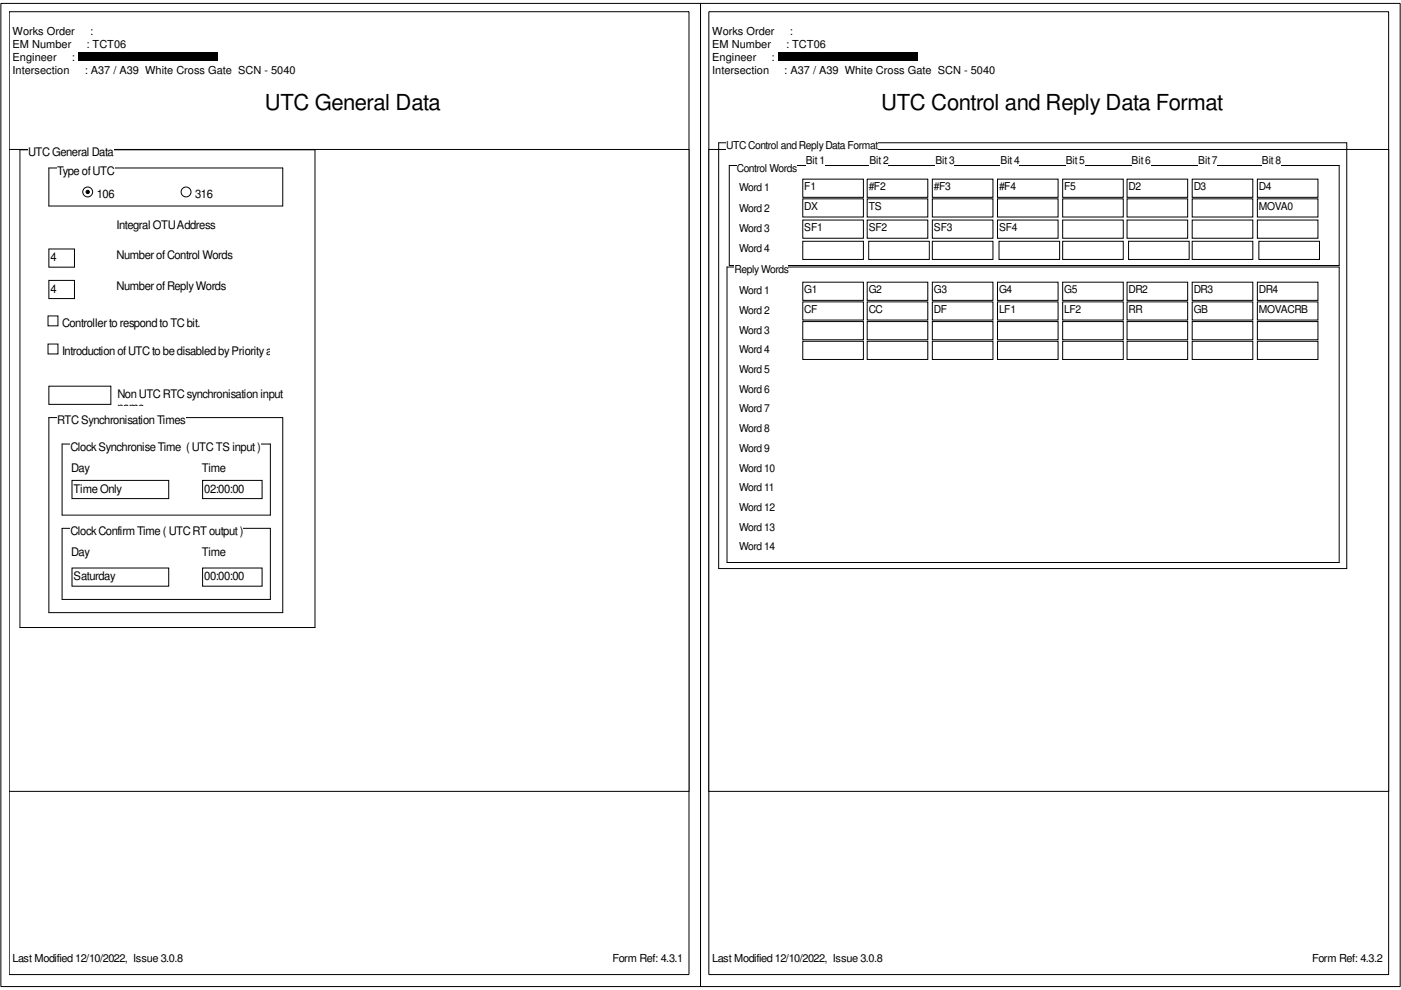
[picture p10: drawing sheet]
<svg xmlns="http://www.w3.org/2000/svg" width="297mm" height="210mm" viewBox="0 0 297 210" stroke-linecap="round" stroke-linejoin="round" font-family="sans-serif">
<path d="M1.9 2.5h144.2v204.1h-144.2z" fill="none" stroke="#000" stroke-width=".21"/>
<g fill="#fff">
<path d="M2.7 5.3h17.7v2.6h-17.7z"/>
<path d="M2.7 8h24.1v2.6h-24.1z"/>
<path d="M2.7 13.6h60v2.6h-60z"/>
<path d="M56.1 19.1h37.3v5.3h-37.3z"/>
<path d="M2 31.7h144.1v136.1h-144.1z"/>
<path d="M2.7 10.8v2.6h43.5v-2.6zM16.5 11.2h29.7v1.8h-29.7z"/>
</g>
<path d="M1.9 31.7h144.2v136.1h-144.2zM4.2 31.8h62.6v101.2h-62.6z" fill="none" stroke="#000" stroke-width=".21"/>
<path d="M6 30.9h18v2.8h-18z" fill="#fff"/>
<path d="M10.4 88.5h49.5v41.4h-49.5z" fill="none" stroke="#000" stroke-width=".21"/>
<path d="M12.1 87.7h27.2v2.8h-27.2z" fill="#fff"/>
<path d="M10.4 35.6h49.5v8.1h-49.5z" fill="none" stroke="#000" stroke-width=".21"/>
<path d="M12.1 34.7h12.1v2.8h-12.1z" fill="#fff"/>
<path d="M13.2 94.1h44.1v15.1h-44.1z" fill="none" stroke="#000" stroke-width=".21"/>
<path d="M14.9 93.3h40.3v2.8h-40.3z" fill="#fff"/>
<path d="M13.2 112h44.1v15.1h-44.1z" fill="none" stroke="#000" stroke-width=".21"/>
<g fill="#fff">
<path d="M14.9 111.1h36.6v2.8h-36.6z"/>
<path d="M24.7 52.6h24.6v2.8h-24.6z"/>
<path d="M24.7 46.3h20.9v2.8h-20.9z"/>
<path d="M24.7 59.3h23.2v2.8h-23.2z"/>
<path d="M15.1 97.8h3.8v2.8h-3.8z"/>
<path d="M42.8 97.8h5.1v2.8h-5.1z"/>
<path d="M15.1 115.7h3.8v2.8h-3.8z"/>
<path d="M42.8 115.7h5.1v2.8h-5.1z"/>
<path d="M24.9 82.1h35.6v2.8h-35.6z"/>
<path d="M24.9 84.9h5.6v1.1h-5.6z"/>
</g>
<circle cx="18.6" cy="40.7" r="1.05" fill="#fff"/>
<g fill="none" stroke="#000" stroke-width=".21">
<circle cx="18.6" cy="40.7" r=".35"/>
<circle cx="18.6" cy="40.7" r="1.05"/>
</g>
<circle cx="18.6" cy="40.7" r=".35" fill="#000"/>
<path d="M20.5 39.6h3.7v2.9h-3.7z" fill="#fff"/>
<circle cx="39.4" cy="40.7" r="1.05" fill="#fff"/>
<circle cx="39.4" cy="40.7" r="1.05" fill="none" stroke="#000" stroke-width=".21"/>
<path d="M41.4 39.6h3.7v2.9h-3.7z" fill="#fff"/>
<path d="M10.2 67h2.1v2.1h-2.1z" fill-rule="evenodd" fill="#fff"/>
<path d="M10.2 67h2.1v2.1h-2.1z" fill="none" stroke="#000" stroke-width=".21"/>
<path d="M13.2 67h29.2v2.8h-29.2z" fill="#fff"/>
<path d="M10.2 72.9h2.1v2.1h-2.1z" fill-rule="evenodd" fill="#fff"/>
<path d="M10.2 72.9h2.1v2.1h-2.1z" fill="none" stroke="#000" stroke-width=".21"/>
<path d="M13.2 72.9h44v2.8h-44z" fill="#fff"/>
<path d="M10.4 52.8h5.4v3.8h-5.4z" fill-rule="evenodd" fill="#fff"/>
<path d="M10.4 52.8h5.4v3.8h-5.4z" fill="none" stroke="#000" stroke-width=".21"/>
<path d="M10.7 53.1h1.2v2.8h-1.2z" fill="#fff"/>
<path d="M10.4 59.5h5.4v3.8h-5.4z" fill-rule="evenodd" fill="#fff"/>
<path d="M10.4 59.5h5.4v3.8h-5.4z" fill="none" stroke="#000" stroke-width=".21"/>
<path d="M10.7 59.8h1.2v2.8h-1.2z" fill="#fff"/>
<path d="M10.4 81.9h13.1v3.8h-13.1z" fill-rule="evenodd" fill="#fff"/>
<path d="M10.4 81.9h13.1v3.8h-13.1z" fill="none" stroke="#000" stroke-width=".21"/>
<path d="M43 101.9h12.6v3.8h-12.6z" fill-rule="evenodd" fill="#fff"/>
<path d="M43 101.9h12.6v3.8h-12.6z" fill="none" stroke="#000" stroke-width=".21"/>
<path d="M43.3 102.2h8.4v2.8h-8.4z" fill="#fff"/>
<path d="M43 120.4h12.6v3.9h-12.6z" fill-rule="evenodd" fill="#fff"/>
<path d="M43 120.4h12.6v3.9h-12.6z" fill="none" stroke="#000" stroke-width=".21"/>
<path d="M43.3 120.8h8.4v2.8h-8.4z" fill="#fff"/>
<path d="M15.3 101.9h20.5v3.8h-20.5z" fill-rule="evenodd" fill="#fff"/>
<path d="M15.3 101.9h20.5v3.8h-20.5z" fill="none" stroke="#000" stroke-width=".21"/>
<path d="M15.6 102.2h10.2v2.8h-10.2z" fill="#fff"/>
<path d="M15.3 120.4h20.5v3.9h-20.5z" fill-rule="evenodd" fill="#fff"/>
<path d="M15.3 120.4h20.5v3.9h-20.5z" fill="none" stroke="#000" stroke-width=".21"/>
<g fill="#fff">
<path d="M15.6 120.8h8.8v2.8h-8.8z"/>
<path d="M2.7 201.8h36v2.6h-36z"/>
<path d="M129.9 201.8h15.4v2.6h-15.4z"/>
</g>
<path d="M.2 .7h148.3v208.5h-148.3z" fill="none" stroke="#000" stroke-width=".21"/>
<path d="M150.3 2.5v204.1h144.1v-204.1zM164.9 11.2h29.6v1.8h-29.6z" fill="#fff"/>
<path d="M150.3 2.5h144.1v204.1h-144.1z" fill="none" stroke="#000" stroke-width=".21"/>
<g fill="#fff">
<path d="M151 5.3h17.7v2.6h-17.7z"/>
<path d="M151 8h24.1v2.6h-24.1z"/>
<path d="M151 13.6h60v2.6h-60z"/>
<path d="M186.8 19.1h72.4v5.3h-72.4z"/>
<path d="M150.3 31.7h144.1v136.1h-144.1z"/>
<path d="M151 10.8v2.6h43.5v-2.6zM164.9 11.2h29.6v1.8h-29.6z"/>
</g>
<path d="M150.3 31.7h144.1v136.1h-144.1zM152.4 30.3h133.1v90.2h-133.1z" fill="none" stroke="#000" stroke-width=".21"/>
<path d="M154 29.5h32.1v2.5h-32.1z" fill="#fff"/>
<path d="M154.6 35.1h129.3v21.2h-129.3z" fill="none" stroke="#000" stroke-width=".21"/>
<path d="M156.2 34.3h12.7v2.6h-12.7z" fill="#fff"/>
<path d="M154.1 56.6h129.8v62.7h-129.8z" fill="none" stroke="#000" stroke-width=".21"/>
<g fill="#fff">
<path d="M155.7 55.8h11.5v2.6h-11.5z"/>
<path d="M156.7 38.5h6.4v2.5h-6.4z"/>
<path d="M156.7 43h6.4v2.5h-6.4z"/>
<path d="M156.7 47.1h6.4v2.6h-6.4z"/>
<path d="M170.8 32.7h4.1v2.6h-4.1z"/>
<path d="M184.3 32.7h4.1v2.6h-4.1z"/>
<path d="M198.3 32.7h4v2.6h-4z"/>
<path d="M212.1 32.7h4v2.6h-4z"/>
<path d="M225.9 32.7h4.1v2.6h-4.1z"/>
<path d="M239.9 32.7h4v2.6h-4z"/>
<path d="M254.1 32.7h4v2.6h-4z"/>
<path d="M267.5 32.7h4.1v2.6h-4.1z"/>
<path d="M156.7 60.3h6.4v2.6h-6.4z"/>
<path d="M156.7 64.5h6.4v2.6h-6.4z"/>
<path d="M156.7 68.7h6.4v2.5h-6.4z"/>
<path d="M156.7 72.8h6.4v2.6h-6.4z"/>
<path d="M156.7 77h6.4v2.6h-6.4z"/>
<path d="M156.7 81.2h6.4v2.6h-6.4z"/>
<path d="M156.7 85.4h6.4v2.5h-6.4z"/>
<path d="M156.7 89.5h6.4v2.6h-6.4z"/>
<path d="M156.7 93.7h6.4v2.6h-6.4z"/>
<path d="M156.7 97.9h7.6v2.6h-7.6z"/>
<path d="M156.7 102.1h7.4v2.5h-7.4z"/>
<path d="M156.7 106.3h7.6v2.5h-7.6z"/>
<path d="M156.7 110.4h7.6v2.6h-7.6z"/>
<path d="M156.7 114.6h7.6v2.6h-7.6z"/>
<path d="M156.7 51.3h6.4v2.6h-6.4z"/>
</g>
<path d="M170.2 38h12.9v3.8h-12.9z" fill-rule="evenodd" fill="#fff"/>
<path d="M170.2 38h12.9v3.8h-12.9z" fill="none" stroke="#000" stroke-width=".21"/>
<path d="M170.5 38.3h2.4v2.6h-2.4z" fill="#fff"/>
<path d="M183.9 38h12.8v3.8h-12.8z" fill-rule="evenodd" fill="#fff"/>
<path d="M183.9 38h12.8v3.8h-12.8z" fill="none" stroke="#000" stroke-width=".21"/>
<path d="M184.2 38.3h3.5v2.6h-3.5z" fill="#fff"/>
<path d="M197.7 38h12.8v3.8h-12.8z" fill-rule="evenodd" fill="#fff"/>
<path d="M197.7 38h12.8v3.8h-12.8z" fill="none" stroke="#000" stroke-width=".21"/>
<path d="M198 38.3h3.5v2.6h-3.5z" fill="#fff"/>
<path d="M211.5 38h12.8v3.8h-12.8z" fill-rule="evenodd" fill="#fff"/>
<path d="M211.5 38h12.8v3.8h-12.8z" fill="none" stroke="#000" stroke-width=".21"/>
<path d="M211.8 38.3h3.5v2.6h-3.5z" fill="#fff"/>
<path d="M225.3 38h12.9v3.8h-12.9z" fill-rule="evenodd" fill="#fff"/>
<path d="M225.3 38h12.9v3.8h-12.9z" fill="none" stroke="#000" stroke-width=".21"/>
<path d="M225.6 38.3h2.4v2.6h-2.4z" fill="#fff"/>
<path d="M239 38h12.8v3.8h-12.8z" fill-rule="evenodd" fill="#fff"/>
<path d="M239 38h12.8v3.8h-12.8z" fill="none" stroke="#000" stroke-width=".21"/>
<path d="M239.3 38.3h2.5v2.6h-2.5z" fill="#fff"/>
<path d="M252.8 38h12.8v3.8h-12.8z" fill-rule="evenodd" fill="#fff"/>
<path d="M252.8 38h12.8v3.8h-12.8z" fill="none" stroke="#000" stroke-width=".21"/>
<path d="M253.1 38.3h2.6v2.6h-2.6z" fill="#fff"/>
<path d="M266.6 38h12.8v3.8h-12.8z" fill-rule="evenodd" fill="#fff"/>
<path d="M266.6 38h12.8v3.8h-12.8z" fill="none" stroke="#000" stroke-width=".21"/>
<path d="M266.9 38.3h2.6v2.6h-2.6z" fill="#fff"/>
<path d="M170.2 42.2h12.9v3.8h-12.9z" fill-rule="evenodd" fill="#fff"/>
<path d="M170.2 42.2h12.9v3.8h-12.9z" fill="none" stroke="#000" stroke-width=".21"/>
<path d="M170.5 42.5h2.9v2.6h-2.9z" fill="#fff"/>
<path d="M183.9 42.2h12.8v3.8h-12.8z" fill-rule="evenodd" fill="#fff"/>
<path d="M183.9 42.2h12.8v3.8h-12.8z" fill="none" stroke="#000" stroke-width=".21"/>
<path d="M184.2 42.5h2.7v2.6h-2.7z" fill="#fff"/>
<path d="M197.7 42.2h12.8v3.8h-12.8z" fill-rule="evenodd" fill="#fff"/>
<path d="M197.7 42.2h12.8v3.8h-12.8z" fill="none" stroke="#000" stroke-width=".21"/>
<path d="M211.5 42.2h12.8v3.8h-12.8z" fill-rule="evenodd" fill="#fff"/>
<path d="M211.5 42.2h12.8v3.8h-12.8z" fill="none" stroke="#000" stroke-width=".21"/>
<path d="M225.3 42.2h12.9v3.8h-12.9z" fill-rule="evenodd" fill="#fff"/>
<path d="M225.3 42.2h12.9v3.8h-12.9z" fill="none" stroke="#000" stroke-width=".21"/>
<path d="M239 42.2h12.8v3.8h-12.8z" fill-rule="evenodd" fill="#fff"/>
<path d="M239 42.2h12.8v3.8h-12.8z" fill="none" stroke="#000" stroke-width=".21"/>
<path d="M252.8 42.2h12.8v3.8h-12.8z" fill-rule="evenodd" fill="#fff"/>
<path d="M252.8 42.2h12.8v3.8h-12.8z" fill="none" stroke="#000" stroke-width=".21"/>
<path d="M266.6 42.2h12.8v3.8h-12.8z" fill-rule="evenodd" fill="#fff"/>
<path d="M266.6 42.2h12.8v3.8h-12.8z" fill="none" stroke="#000" stroke-width=".21"/>
<path d="M266.9 42.5h7.2v2.6h-7.2z" fill="#fff"/>
<path d="M170.2 46.7h12.9v3.8h-12.9z" fill-rule="evenodd" fill="#fff"/>
<path d="M170.2 46.7h12.9v3.8h-12.9z" fill="none" stroke="#000" stroke-width=".21"/>
<path d="M170.5 47h3.9v2.5h-3.9z" fill="#fff"/>
<path d="M183.9 46.7h12.8v3.8h-12.8z" fill-rule="evenodd" fill="#fff"/>
<path d="M183.9 46.7h12.8v3.8h-12.8z" fill="none" stroke="#000" stroke-width=".21"/>
<path d="M184.2 47h3.8v2.5h-3.8z" fill="#fff"/>
<path d="M197.7 46.7h12.8v3.8h-12.8z" fill-rule="evenodd" fill="#fff"/>
<path d="M197.7 46.7h12.8v3.8h-12.8z" fill="none" stroke="#000" stroke-width=".21"/>
<path d="M198 47h3.8v2.5h-3.8z" fill="#fff"/>
<path d="M211.5 46.7h12.8v3.8h-12.8z" fill-rule="evenodd" fill="#fff"/>
<path d="M211.5 46.7h12.8v3.8h-12.8z" fill="none" stroke="#000" stroke-width=".21"/>
<path d="M211.8 47h3.9v2.5h-3.9z" fill="#fff"/>
<path d="M225.3 46.7h12.9v3.8h-12.9z" fill-rule="evenodd" fill="#fff"/>
<path d="M225.3 46.7h12.9v3.8h-12.9z" fill="none" stroke="#000" stroke-width=".21"/>
<path d="M239 46.7h12.8v3.8h-12.8z" fill-rule="evenodd" fill="#fff"/>
<path d="M239 46.7h12.8v3.8h-12.8z" fill="none" stroke="#000" stroke-width=".21"/>
<path d="M252.8 46.7h12.8v3.8h-12.8z" fill-rule="evenodd" fill="#fff"/>
<path d="M252.8 46.7h12.8v3.8h-12.8z" fill="none" stroke="#000" stroke-width=".21"/>
<path d="M266.6 46.7h12.8v3.8h-12.8z" fill-rule="evenodd" fill="#fff"/>
<path d="M266.6 46.7h12.8v3.8h-12.8z" fill="none" stroke="#000" stroke-width=".21"/>
<path d="M170.2 51.2h12.9v3.8h-12.9z" fill-rule="evenodd" fill="#fff"/>
<path d="M170.2 51.2h12.9v3.8h-12.9z" fill="none" stroke="#000" stroke-width=".21"/>
<path d="M184.2 51.2h12.8v3.8h-12.8z" fill-rule="evenodd" fill="#fff"/>
<path d="M184.2 51.2h12.8v3.8h-12.8z" fill="none" stroke="#000" stroke-width=".21"/>
<path d="M197.7 51.2h12.8v3.8h-12.8z" fill-rule="evenodd" fill="#fff"/>
<path d="M197.7 51.2h12.8v3.8h-12.8z" fill="none" stroke="#000" stroke-width=".21"/>
<path d="M211.8 51.2h12.9v3.8h-12.9z" fill-rule="evenodd" fill="#fff"/>
<path d="M211.8 51.2h12.9v3.8h-12.9z" fill="none" stroke="#000" stroke-width=".21"/>
<path d="M225.3 51.2h12.9v3.8h-12.9z" fill-rule="evenodd" fill="#fff"/>
<path d="M225.3 51.2h12.9v3.8h-12.9z" fill="none" stroke="#000" stroke-width=".21"/>
<path d="M239.3 51.2h12.8v3.8h-12.8z" fill-rule="evenodd" fill="#fff"/>
<path d="M239.3 51.2h12.8v3.8h-12.8z" fill="none" stroke="#000" stroke-width=".21"/>
<path d="M252.8 51.2h12.8v3.8h-12.8z" fill-rule="evenodd" fill="#fff"/>
<path d="M252.8 51.2h12.8v3.8h-12.8z" fill="none" stroke="#000" stroke-width=".21"/>
<path d="M266.9 51.2h12.9v3.8h-12.9z" fill-rule="evenodd" fill="#fff"/>
<path d="M266.9 51.2h12.9v3.8h-12.9z" fill="none" stroke="#000" stroke-width=".21"/>
<path d="M170.2 59.8h12.9v3.9h-12.9z" fill-rule="evenodd" fill="#fff"/>
<path d="M170.2 59.8h12.9v3.9h-12.9z" fill="none" stroke="#000" stroke-width=".21"/>
<path d="M170.5 60.2h2.8v2.5h-2.8z" fill="#fff"/>
<path d="M183.9 59.8h12.8v3.9h-12.8z" fill-rule="evenodd" fill="#fff"/>
<path d="M183.9 59.8h12.8v3.9h-12.8z" fill="none" stroke="#000" stroke-width=".21"/>
<path d="M184.2 60.2h2.7v2.5h-2.7z" fill="#fff"/>
<path d="M197.7 59.8h12.8v3.9h-12.8z" fill-rule="evenodd" fill="#fff"/>
<path d="M197.7 59.8h12.8v3.9h-12.8z" fill="none" stroke="#000" stroke-width=".21"/>
<path d="M198 60.2h2.7v2.5h-2.7z" fill="#fff"/>
<path d="M211.5 59.8h12.8v3.9h-12.8z" fill-rule="evenodd" fill="#fff"/>
<path d="M211.5 59.8h12.8v3.9h-12.8z" fill="none" stroke="#000" stroke-width=".21"/>
<path d="M211.8 60.2h2.7v2.5h-2.7z" fill="#fff"/>
<path d="M225.3 59.8h12.9v3.9h-12.9z" fill-rule="evenodd" fill="#fff"/>
<path d="M225.3 59.8h12.9v3.9h-12.9z" fill="none" stroke="#000" stroke-width=".21"/>
<path d="M225.6 60.2h2.8v2.5h-2.8z" fill="#fff"/>
<path d="M239 59.8h12.8v3.9h-12.8z" fill-rule="evenodd" fill="#fff"/>
<path d="M239 59.8h12.8v3.9h-12.8z" fill="none" stroke="#000" stroke-width=".21"/>
<path d="M239.3 60.2h4v2.5h-4z" fill="#fff"/>
<path d="M252.8 59.8h12.8v3.9h-12.8z" fill-rule="evenodd" fill="#fff"/>
<path d="M252.8 59.8h12.8v3.9h-12.8z" fill="none" stroke="#000" stroke-width=".21"/>
<path d="M253.1 60.2h4v2.5h-4z" fill="#fff"/>
<path d="M266.6 59.8h12.8v3.9h-12.8z" fill-rule="evenodd" fill="#fff"/>
<path d="M266.6 59.8h12.8v3.9h-12.8z" fill="none" stroke="#000" stroke-width=".21"/>
<path d="M266.9 60.2h4v2.5h-4z" fill="#fff"/>
<path d="M170.2 64h12.9v3.9h-12.9z" fill-rule="evenodd" fill="#fff"/>
<path d="M170.2 64h12.9v3.9h-12.9z" fill="none" stroke="#000" stroke-width=".21"/>
<path d="M170.5 64.3h2.8v2.6h-2.8z" fill="#fff"/>
<path d="M183.9 64h12.8v3.9h-12.8z" fill-rule="evenodd" fill="#fff"/>
<path d="M183.9 64h12.8v3.9h-12.8z" fill="none" stroke="#000" stroke-width=".21"/>
<path d="M184.2 64.3h2.9v2.6h-2.9z" fill="#fff"/>
<path d="M197.7 64h12.8v3.9h-12.8z" fill-rule="evenodd" fill="#fff"/>
<path d="M197.7 64h12.8v3.9h-12.8z" fill="none" stroke="#000" stroke-width=".21"/>
<path d="M198 64.3h2.7v2.6h-2.7z" fill="#fff"/>
<path d="M211.5 64h12.8v3.9h-12.8z" fill-rule="evenodd" fill="#fff"/>
<path d="M211.5 64h12.8v3.9h-12.8z" fill="none" stroke="#000" stroke-width=".21"/>
<path d="M211.8 64.3h3.5v2.6h-3.5z" fill="#fff"/>
<path d="M225.3 64h12.9v3.9h-12.9z" fill-rule="evenodd" fill="#fff"/>
<path d="M225.3 64h12.9v3.9h-12.9z" fill="none" stroke="#000" stroke-width=".21"/>
<path d="M225.6 64.3h3.6v2.6h-3.6z" fill="#fff"/>
<path d="M239 64h12.8v3.9h-12.8z" fill-rule="evenodd" fill="#fff"/>
<path d="M239 64h12.8v3.9h-12.8z" fill="none" stroke="#000" stroke-width=".21"/>
<path d="M239.3 64.3h2.9v2.6h-2.9z" fill="#fff"/>
<path d="M252.8 64h12.8v3.9h-12.8z" fill-rule="evenodd" fill="#fff"/>
<path d="M252.8 64h12.8v3.9h-12.8z" fill="none" stroke="#000" stroke-width=".21"/>
<path d="M253.1 64.3h3v2.6h-3z" fill="#fff"/>
<path d="M266.6 64h12.8v3.9h-12.8z" fill-rule="evenodd" fill="#fff"/>
<path d="M266.6 64h12.8v3.9h-12.8z" fill="none" stroke="#000" stroke-width=".21"/>
<path d="M266.9 64.3h10.4v2.6h-10.4z" fill="#fff"/>
<path d="M170.2 68.2h12.9v3.8h-12.9z" fill-rule="evenodd" fill="#fff"/>
<path d="M170.2 68.2h12.9v3.8h-12.9z" fill="none" stroke="#000" stroke-width=".21"/>
<path d="M183.9 68.2h12.8v3.8h-12.8z" fill-rule="evenodd" fill="#fff"/>
<path d="M183.9 68.2h12.8v3.8h-12.8z" fill="none" stroke="#000" stroke-width=".21"/>
<path d="M197.7 68.2h12.8v3.8h-12.8z" fill-rule="evenodd" fill="#fff"/>
<path d="M197.7 68.2h12.8v3.8h-12.8z" fill="none" stroke="#000" stroke-width=".21"/>
<path d="M211.5 68.2h12.8v3.8h-12.8z" fill-rule="evenodd" fill="#fff"/>
<path d="M211.5 68.2h12.8v3.8h-12.8z" fill="none" stroke="#000" stroke-width=".21"/>
<path d="M225.3 68.2h12.9v3.8h-12.9z" fill-rule="evenodd" fill="#fff"/>
<path d="M225.3 68.2h12.9v3.8h-12.9z" fill="none" stroke="#000" stroke-width=".21"/>
<path d="M239 68.2h12.8v3.8h-12.8z" fill-rule="evenodd" fill="#fff"/>
<path d="M239 68.2h12.8v3.8h-12.8z" fill="none" stroke="#000" stroke-width=".21"/>
<path d="M252.8 68.2h12.8v3.8h-12.8z" fill-rule="evenodd" fill="#fff"/>
<path d="M252.8 68.2h12.8v3.8h-12.8z" fill="none" stroke="#000" stroke-width=".21"/>
<path d="M266.6 68.2h12.8v3.8h-12.8z" fill-rule="evenodd" fill="#fff"/>
<path d="M266.6 68.2h12.8v3.8h-12.8z" fill="none" stroke="#000" stroke-width=".21"/>
<path d="M170.2 72.4h12.9v3.8h-12.9z" fill-rule="evenodd" fill="#fff"/>
<path d="M170.2 72.4h12.9v3.8h-12.9z" fill="none" stroke="#000" stroke-width=".21"/>
<path d="M183.9 72.4h12.8v3.8h-12.8z" fill-rule="evenodd" fill="#fff"/>
<path d="M183.9 72.4h12.8v3.8h-12.8z" fill="none" stroke="#000" stroke-width=".21"/>
<path d="M197.7 72.4h12.8v3.8h-12.8z" fill-rule="evenodd" fill="#fff"/>
<path d="M197.7 72.4h12.8v3.8h-12.8z" fill="none" stroke="#000" stroke-width=".21"/>
<path d="M211.5 72.4h12.8v3.8h-12.8z" fill-rule="evenodd" fill="#fff"/>
<path d="M211.5 72.4h12.8v3.8h-12.8z" fill="none" stroke="#000" stroke-width=".21"/>
<path d="M225.3 72.4h12.9v3.8h-12.9z" fill-rule="evenodd" fill="#fff"/>
<path d="M225.3 72.4h12.9v3.8h-12.9z" fill="none" stroke="#000" stroke-width=".21"/>
<path d="M239 72.4h12.8v3.8h-12.8z" fill-rule="evenodd" fill="#fff"/>
<path d="M239 72.4h12.8v3.8h-12.8z" fill="none" stroke="#000" stroke-width=".21"/>
<path d="M252.8 72.4h12.8v3.8h-12.8z" fill-rule="evenodd" fill="#fff"/>
<path d="M252.8 72.4h12.8v3.8h-12.8z" fill="none" stroke="#000" stroke-width=".21"/>
<path d="M266.6 72.4h12.8v3.8h-12.8z" fill-rule="evenodd" fill="#fff"/>
<path d="M266.6 72.4h12.8v3.8h-12.8z" fill="none" stroke="#000" stroke-width=".21"/>
<g fill="#fff">
<path d="M151 201.8h36.1v2.6h-36.1z"/>
<path d="M278.2 201.8h15.5v2.6h-15.5z"/>
</g>
<path d="M148.5 .7h148.4v208.5h-148.4z" fill="none" stroke="#000" stroke-width=".21"/>
<path d="M16.5 11.2h29.7v1.8h-29.7zM164.9 11.2h29.6v1.8h-29.6z" fill="#000"/>
<g font-size="4.7">
<text x="56.1" y="23.4">UTC General Data</text>
<text x="186.8" y="23.4">UTC Control and Reply Data Format</text>
</g>
<g font-size="2.5">
<text x="6" y="33.2">UTC General Data</text>
<text x="12.1" y="37">Type of UTC</text>
<text x="20.5" y="41.9">106</text>
<text x="41.4" y="41.9">316</text>
<text x="24.7" y="48.6">Integral OTU Address</text>
<text x="10.7" y="55.4">4</text>
<text x="24.7" y="54.9">Number of Control Words</text>
<text x="10.7" y="62.1">4</text>
<text x="24.7" y="61.5">Number of Reply Words</text>
<text x="13.2" y="69.2">Controller to respond to TC bit.</text>
<text x="13.2" y="75.2">Introduction of UTC to be disabled by Priority and LRT Modes</text>
<text x="12.1" y="89.9">RTC Synchronisation Times</text>
<text x="24.9" y="84.3">Non UTC RTC synchronisation input</text>
<text x="24.9" y="87.1">name</text>
<text x="14.9" y="95.5">Clock Synchronise Time ( UTC TS input )</text>
<text x="15.1" y="100.1">Day</text>
<text x="42.8" y="100.1">Time</text>
<text x="15.6" y="104.5">Time Only</text>
<text x="43.3" y="104.5">02:00:00</text>
<text x="14.9" y="113.4">Clock Confirm Time ( UTC RT output )</text>
<text x="15.1" y="118">Day</text>
<text x="42.8" y="118">Time</text>
<text x="15.6" y="123">Saturday</text>
<text x="43.3" y="123">00:00:00</text>
</g>
<g font-size="2.3">
<text x="2.7" y="7.4">Works Order</text>
<text x="2.7" y="10.1">EM Number</text>
<text x="18.3" y="10.1">: TCT06</text>
<text x="19.1" y="7.4">:</text>
<text x="151" y="7.4">Works Order</text>
<text x="151" y="10.1">EM Number</text>
<text x="166.7" y="10.1">: TCT06</text>
<text x="167.4" y="7.4">:</text>
<text x="2.7" y="12.9">Engineer</text>
<text x="2.7" y="15.7">Intersection</text>
<text x="15.3" y="12.9">:</text>
<text x="18" y="15.7">: A37 / A39 White Cross Gate SCN - 5040</text>
<text x="151" y="12.9">Engineer</text>
<text x="151" y="15.7">Intersection</text>
<text x="163.6" y="12.9">:</text>
<text x="166.3" y="15.7">: A37 / A39 White Cross Gate SCN - 5040</text>
<text x="154" y="31.5">UTC Control and Reply Data Format</text>
<text x="170.8" y="34.8">Bit 1</text>
<text x="184.3" y="34.8">Bit 2</text>
<text x="198.3" y="34.8">Bit 3</text>
<text x="212.1" y="34.8">Bit 4</text>
<text x="225.9" y="34.8">Bit 5</text>
<text x="239.9" y="34.8">Bit 6</text>
<text x="254.1" y="34.8">Bit 7</text>
<text x="267.5" y="34.8">Bit 8</text>
<text x="156.2" y="36.4">Control Words</text>
<text x="156.7" y="40.5">Word 1</text>
<text x="170.5" y="40.4">F1</text>
<text x="184.2" y="40.4">#F2</text>
<text x="198" y="40.4">#F3</text>
<text x="211.8" y="40.4">#F4</text>
<text x="225.6" y="40.4">F5</text>
<text x="239.3" y="40.4">D2</text>
<text x="253.1" y="40.4">D3</text>
<text x="266.9" y="40.4">D4</text>
<text x="156.7" y="45">Word 2</text>
<text x="170.5" y="44.6">DX</text>
<text x="184.2" y="44.6">TS</text>
<text x="266.9" y="44.6">MOVA0</text>
<text x="156.7" y="49.2">Word 3</text>
<text x="156.7" y="53.4">Word 4</text>
<text x="170.5" y="49.1">SF1</text>
<text x="184.2" y="49.1">SF2</text>
<text x="198" y="49.1">SF3</text>
<text x="211.8" y="49.1">SF4</text>
<text x="155.7" y="57.9">Reply Words</text>
<text x="156.7" y="62.4">Word 1</text>
<text x="170.5" y="62.2">G1</text>
<text x="184.2" y="62.2">G2</text>
<text x="198" y="62.2">G3</text>
<text x="211.8" y="62.2">G4</text>
<text x="225.6" y="62.2">G5</text>
<text x="239.3" y="62.2">DR2</text>
<text x="253.1" y="62.2">DR3</text>
<text x="266.9" y="62.2">DR4</text>
<text x="156.7" y="66.6">Word 2</text>
<text x="156.7" y="70.7">Word 3</text>
<text x="170.5" y="66.4">CF</text>
<text x="184.2" y="66.4">CC</text>
<text x="198" y="66.4">DF</text>
<text x="211.8" y="66.4">LF1</text>
<text x="225.6" y="66.4">LF2</text>
<text x="239.3" y="66.4">RR</text>
<text x="253.1" y="66.4">GB</text>
<text x="266.9" y="66.4">MOVACRB</text>
<text x="156.7" y="74.9">Word 4</text>
<text x="156.7" y="79.1">Word 5</text>
<text x="156.7" y="83.3">Word 6</text>
<text x="156.7" y="87.4">Word 7</text>
<text x="156.7" y="91.6">Word 8</text>
<text x="156.7" y="95.8">Word 9</text>
<text x="156.7" y="100">Word 10</text>
<text x="156.7" y="104.1">Word 11</text>
<text x="156.7" y="108.3">Word 12</text>
<text x="156.7" y="112.5">Word 13</text>
<text x="156.7" y="116.7">Word 14</text>
<text x="2.7" y="203.9">Last Modified 12/10/2022, Issue 3.0.8</text>
<text x="129.9" y="203.9">Form Ref: 4.3.1</text>
<text x="151" y="203.9">Last Modified 12/10/2022, Issue 3.0.8</text>
<text x="278.2" y="203.9">Form Ref: 4.3.2</text>
</g>
</svg>
